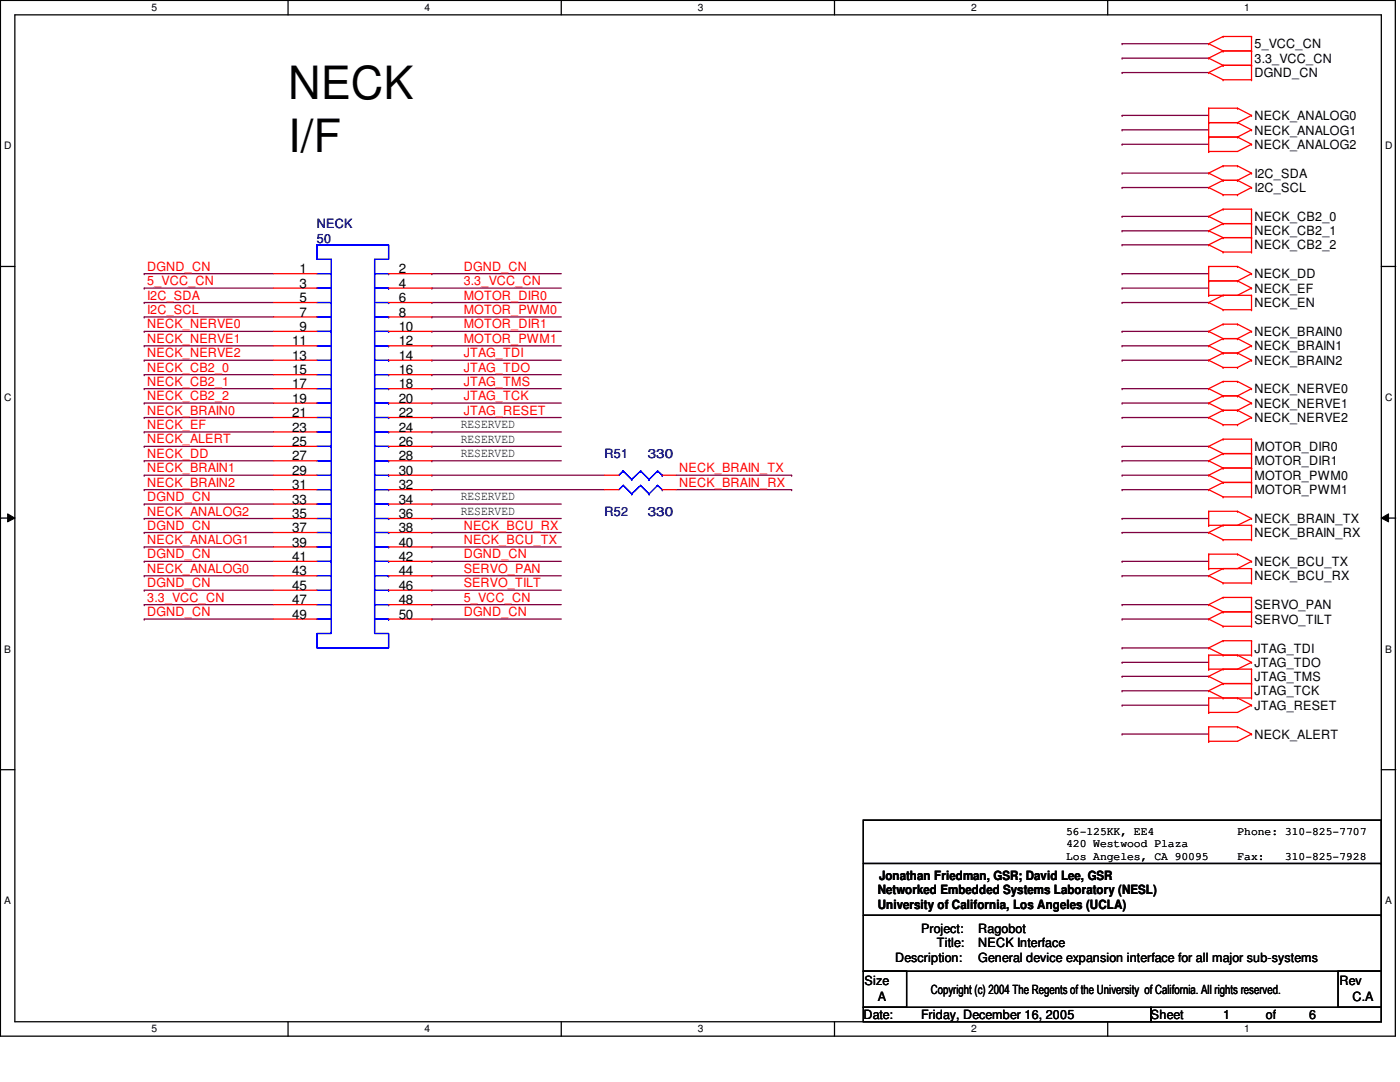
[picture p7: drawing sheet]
<svg xmlns="http://www.w3.org/2000/svg" width="279mm" height="216mm" viewBox="0 0 279 216" stroke-linecap="round" stroke-linejoin="round" font-family="sans-serif">
<path d="M.1 .1h278.4v206.7h-278.4zM3 3h272.7v200.9h-272.7z" fill="none" stroke="#000" stroke-width=".25"/>
<g fill="#fff">
<path d="M30.2 .4h1.1v2.3h-1.1z"/>
<path d="M30.2 204.2h1.1v2.3h-1.1z"/>
</g>
<path d="M57.5 .1v2.9M57.5 203.9v2.9" fill="none" stroke="#000" stroke-width=".25"/>
<g fill="#fff">
<path d="M84.8 .4h1.1v2.3h-1.1z"/>
<path d="M84.8 204.2h1.1v2.3h-1.1z"/>
</g>
<path d="M112 .1v2.9M112 203.9v2.9" fill="none" stroke="#000" stroke-width=".25"/>
<g fill="#fff">
<path d="M139.3 .4h1.1v2.3h-1.1z"/>
<path d="M139.3 204.2h1.1v2.3h-1.1z"/>
</g>
<path d="M166.5 .1v2.9M166.5 203.9v2.9" fill="none" stroke="#000" stroke-width=".25"/>
<g fill="#fff">
<path d="M193.8 .4h1.1v2.3h-1.1z"/>
<path d="M193.8 204.2h1.1v2.3h-1.1z"/>
</g>
<path d="M221.1 .1v2.9M221.1 203.9v2.9" fill="none" stroke="#000" stroke-width=".25"/>
<g fill="#fff">
<path d="M248.3 .4h1.1v2.3h-1.1z"/>
<path d="M248.3 204.2h1.1v2.3h-1.1z"/>
<path d="M.8 28h1.5v2.3h-1.5z"/>
<path d="M276.4 28h1.5v2.3h-1.5z"/>
<path d="M.8 78.2h1.5v2.3h-1.5z"/>
<path d="M276.4 78.2h1.5v2.3h-1.5z"/>
</g>
<path d="M.1 53.2h2.9M275.7 53.2h2.9" fill="none" stroke="#000" stroke-width=".25"/>
<g fill="#fff">
<path d="M.8 128.4h1.4v2.3h-1.4z"/>
<path d="M276.4 128.4h1.4v2.3h-1.4z"/>
</g>
<path d="M.1 103.4h2.9M275.7 103.4h2.9" fill="none" stroke="#000" stroke-width=".25"/>
<path d="M1.5 102.5l1.5 .9-1.5 .7zM275.7 103.4l1.4-.9v1.6z" fill="#000"/>
<path d="M1.5 102.5l1.5 .9-1.5 .7zM275.7 103.4l1.4-.9v1.6z" fill="none" stroke="#000" stroke-width=".2"/>
<g fill="#fff">
<path d="M.8 178.6h1.3v2.3h-1.3z"/>
<path d="M276.4 178.6h1.3v2.3h-1.3z"/>
</g>
<path d="M.1 153.6h2.9M275.7 153.6h2.9M172.3 163.7h103.4v30.1h-103.4zM172.3 172.3h103.4M275.7 172.3h.1M172.3 193.8h8.6v7.2h-8.6zM172.3 182.6h103.4M267 193.8h8.7v7.2h-8.7zM275.7 182.6h.1M172.3 201h57.4v2.9h-57.4zM229.7 201h46v2.9h-46z" fill="none" stroke="#000" stroke-width=".25"/>
<g fill="none" stroke="#800040" stroke-width=".25">
<path d="M223.9 8.7h.1M223.9 11.6h.1M223.9 14.5h.1M223.9 8.7h17.3M223.9 11.6h17.3M223.9 14.5h17.3M223.9 37.4h.1M223.9 34.5h.1M223.9 25.9h.1M223.9 23h.1M223.9 28.8h.1M223.9 37.4h17.3"/>
<path d="M223.9 34.5h17.3M223.9 25.9h17.3M223.9 23h17.3M223.9 28.8h17.3M28.8 57.5h.1M28.8 54.6h.1M28.8 57.5h25.8M28.8 54.6h25.8M86.2 57.5h.1M86.2 54.6h.1M86.2 57.5h25.8M86.2 54.6h25.8"/>
<path d="M223.9 46.1h.1M223.9 43.2h.1M223.9 54.6h.1M223.9 48.9h.1M223.9 57.5h.1M223.9 57.5h17.3M223.9 46.1h17.3M223.9 43.2h17.3M223.9 54.6h17.3M223.9 48.9h17.3M28.8 60.4h.1M28.8 63.2h.1"/>
<path d="M28.8 74.8h.1M28.8 77.6h.1M28.8 66.1h.1M28.8 69h.1M28.8 71.9h.1M28.8 66.1h25.8M28.8 60.4h25.8M28.8 63.2h25.8M28.8 69h25.8M28.8 71.9h25.8M28.8 77.6h25.8M28.8 74.8h25.8"/>
<path d="M86.2 66.1h.1M86.2 63.2h.1M86.2 71.9h.1M86.2 74.8h.1M86.2 77.6h.1M86.2 60.4h.1M86.2 69h.1M86.2 66.1h25.8M86.2 60.4h25.8M86.2 63.2h25.8M86.2 69h25.8M86.2 71.9h25.8"/>
<path d="M86.2 77.6h25.8M86.2 74.8h25.8M223.9 60.4h.1M223.9 66.1h.1M223.9 69h.1M223.9 71.9h.1M223.9 77.6h.1M223.9 66.1h17.3M223.9 60.4h17.3M223.9 69h17.3M223.9 71.9h17.3M223.9 77.6h17.3"/>
<path d="M28.8 91.9h.1M28.8 86.2h.1M28.8 80.4h.1M28.8 83.3h.1M28.8 94.8h.1M28.8 97.7h.1M28.8 89.1h.1M28.8 97.7h25.8M28.8 94.8h25.8M28.8 80.4h25.8M28.8 83.3h25.8M28.8 89.1h25.8"/>
<path d="M28.8 91.9h25.8M28.8 86.2h25.8M86.2 97.7h.1M86.2 94.8h.1M86.2 80.4h.1M86.2 83.3h.1M86.2 91.9h.1M86.2 86.2h.1M86.2 89.1h.1M86.2 97.7h34.4M86.2 94.8h34.4M86.2 80.4h25.8"/>
<path d="M86.2 83.3h25.8M86.2 89.1h25.8M86.2 91.9h25.8M86.2 86.2h25.8M135 97.7h23M135 94.8h23M158 94.8h.1M158 97.7h.1M223.9 80.4h.1M223.9 83.3h.1M223.9 89.1h.1M223.9 91.9h.1"/>
<path d="M223.9 94.8h.1M223.9 97.7h.1M223.9 97.7h17.3M223.9 94.8h17.3M223.9 80.4h17.3M223.9 83.3h17.3M223.9 89.1h17.3M223.9 91.9h17.3M28.8 109.1h.1M28.8 103.5h.1M28.8 114.9h.1M28.8 117.8h.1"/>
<path d="M28.8 100.6h.1M28.8 112h.1M28.8 106.3h.1M28.8 117.8h25.8M28.8 106.3h25.8M28.8 103.5h25.8M28.8 114.9h25.8M28.8 112h25.8M28.8 109.1h25.8M28.8 100.6h25.8M86.2 117.8h.1M86.2 109.1h.1"/>
<path d="M86.2 106.3h.1M86.2 114.9h.1M86.2 112h.1M86.2 100.6h.1M86.2 103.5h.1M86.2 117.8h25.8M86.2 106.3h25.8M86.2 103.5h25.8M86.2 114.9h25.8M86.2 112h25.8M86.2 109.1h25.8M86.2 100.6h25.8"/>
<path d="M223.9 106.3h.1M223.9 103.5h.1M223.9 114.9h.1M223.9 112h.1M223.9 106.3h17.3M223.9 103.5h17.3M223.9 114.9h17.3M223.9 112h17.3M28.8 123.5h.1M28.8 120.6h.1M28.8 123.5h25.8M28.8 120.6h25.8"/>
<path d="M86.2 120.6h.1M86.2 123.5h.1M86.2 123.5h25.8M86.2 120.6h25.8M223.9 129.3h.1M223.9 135h.1M223.9 132.2h.1M223.9 137.8h.1M223.9 123.5h.1M223.9 120.6h.1M223.9 129.3h17.3M223.9 135h17.3"/>
<path d="M223.9 132.2h17.3M223.9 137.8h17.3M223.9 123.5h17.3M223.9 120.6h17.3M223.9 140.7h.1M223.9 146.5h.1M223.9 140.7h17.3M223.9 146.5h17.3"/>
</g>
<g fill="none" stroke="#f00" stroke-width=".25">
<path d="M241.2 8.7h.1M241.2 11.6h.1M241.2 14.5h.1M241.2 8.7l2.9 1.5M241.2 11.6l2.9 1.4M241.2 14.5l2.9 1.4M244.1 7.3h.1M244.1 10.2h.1M244.1 13h.1M244.1 15.9h.1M244.1 7.3h5.7M244.1 7.3l-2.9 1.4"/>
<path d="M244.1 10.2h5.7M244.1 10.2l-2.9 1.4M244.1 13h5.7M244.1 13l-2.9 1.5M244.1 15.9h5.7M249.8 10.2h.1M249.8 7.3h.1M249.8 13h.1M249.8 15.9h.1M249.8 7.3v8.6M241.2 21.6h.1M241.2 24.5h.1"/>
<path d="M241.2 27.3h.1M241.2 30.2h.1M241.2 37.4h.1M241.2 34.5h.1M241.2 21.6v8.6M241.2 21.6h5.8M241.2 24.5h5.8M241.2 27.3h5.8M241.2 37.4l2.9 1.5M241.2 34.5l2.9 1.5M244.1 36h.1M244.1 38.9h.1"/>
<path d="M244.1 33.1h.1M244.1 36l-2.9 1.4M244.1 36h2.9M244.1 38.9h2.9M244.1 33.1l-2.9 1.4M244.1 33.1h2.9M247 21.6h.1M247 24.5h.1M247 27.3h.1M247 36h.1M247 38.9h.1M247 33.1h.1"/>
<path d="M247 21.6l2.8 1.4M247 24.5l2.8 1.4M247 27.3l2.8 1.5M247 36l2.8 1.4M247 33.1l2.8 1.4M249.8 23h.1M249.8 25.9h.1M249.8 28.8h.1M249.8 37.4h.1M249.8 34.5h.1M249.8 23l-2.8 1.5M249.8 25.9l-2.8 1.4"/>
<path d="M249.8 28.8l-2.8 1.4h-5.8M249.8 37.4l-2.8 1.5M249.8 34.5l-2.8 1.5M54.6 54.6h8.6M54.6 57.5h8.6M77.6 54.6h8.6M77.6 57.5h8.6M241.2 43.2h.1M241.2 46.1h.1M241.2 48.9h.1M241.2 53.2h.1M241.2 56h.1"/>
<path d="M241.2 58.9h.1M241.2 53.2v5.7M241.2 43.2l2.9 1.4M241.2 46.1l2.9 1.3M241.2 48.9l2.9 1.4M241.2 53.2h5.8M241.2 56h5.8M241.2 58.9h8.6M244.1 41.7h.1M244.1 44.6h.1M244.1 47.4h.1M244.1 50.3h.1"/>
<path d="M244.1 58.9h.1M244.1 41.7h5.7M244.1 41.7l-2.9 1.5M244.1 44.6h5.7M244.1 44.6l-2.9 1.5M244.1 47.4h5.7M244.1 47.4l-2.9 1.5M244.1 50.3h5.7M244.1 58.9l-2.9 1.5M247 53.2h.1M247 56h.1M247 53.2l2.8 1.4"/>
<path d="M247 56l2.8 1.5M249.8 44.6h.1M249.8 41.7h.1M249.8 47.4h.1M249.8 50.3h.1M249.8 54.6h.1M249.8 58.9h.1M249.8 57.5h.1M249.8 41.7v8.6M249.8 58.9v2.9M249.8 54.6l-2.8 1.4M249.8 57.5l-2.8 1.4"/>
<path d="M54.6 60.4h8.6M54.6 63.2h8.6M54.6 66.1h8.6M54.6 69h8.6M54.6 71.9h8.6M54.6 74.8h8.6M54.6 77.6h8.6M77.6 60.4h8.6M77.6 63.2h8.6M77.6 66.1h8.6M77.6 69h8.6M77.6 71.9h8.6"/>
<path d="M77.6 74.8h8.6M77.6 77.6h8.6M241.2 60.4h.1M241.2 66.1h.1M241.2 69h.1M241.2 71.9h.1M241.2 77.6h.1M241.2 60.4l2.9 1.4M241.2 66.1l2.9 1.5M241.2 69l2.9 1.4M241.2 71.9l2.9 1.4M241.2 77.6l2.9 1.4"/>
<path d="M244.1 61.8h.1M244.1 64.7h.1M244.1 67.6h.1M244.1 70.4h.1M244.1 73.3h.1M244.1 76.1h.1M244.1 79h.1M244.1 61.8h5.7M244.1 64.7l-2.9 1.4M244.1 64.7h2.9M244.1 67.6h2.9M244.1 67.6l-2.9 1.4"/>
<path d="M244.1 70.4h2.9M244.1 70.4l-2.9 1.5M244.1 73.3h2.9M244.1 76.1l-2.9 1.5M244.1 76.1h2.9M244.1 79h2.9M244.1 79l-2.9 1.4M247 64.7h.1M247 67.6h.1M247 70.4h.1M247 73.3h.1M247 76.1h.1"/>
<path d="M247 79h.1M247 64.7l2.8 1.4M247 67.6l2.8 1.4M247 70.4l2.8 1.5M247 76.1l2.8 1.5M247 79l2.8 1.4M249.8 61.8h.1M249.8 66.1h.1M249.8 69h.1M249.8 71.9h.1M249.8 77.6h.1M249.8 66.1l-2.8 1.5"/>
<path d="M249.8 69l-2.8 1.4M249.8 71.9l-2.8 1.4M249.8 77.6l-2.8 1.4M54.6 94.8h8.6M54.6 97.7h8.6M54.6 80.4h8.6M54.6 83.3h8.6M54.6 86.2h8.6M54.6 89.1h8.6M54.6 91.9h8.6M77.6 94.8h8.6M77.6 97.7h8.6"/>
<path d="M77.6 80.4h8.6M77.6 83.3h8.6M77.6 86.2h8.6M77.6 89.1h8.6M77.6 91.9h8.6M120.6 94.8h2.9M120.6 97.7h2.9M132.2 94.8h2.8M132.2 97.7h2.8M241.2 80.4h.1M241.2 83.3h.1M241.2 89.1h.1"/>
<path d="M241.2 91.9h.1M241.2 94.8h.1M241.2 97.7h.1M241.2 80.4l2.9 1.5M241.2 83.3l2.9 1.5M241.2 89.1l2.9 1.4M241.2 91.9l2.9 1.5M241.2 94.8l2.9 1.5M241.2 97.7l2.9 1.4M244.1 81.9h.1M244.1 84.8h.1M244.1 87.6h.1"/>
<path d="M244.1 90.5h.1M244.1 93.4h.1M244.1 96.3h.1M244.1 99.1h.1M244.1 81.9h2.9M244.1 81.9l-2.9 1.4M244.1 84.8h2.9M244.1 87.6h5.7M244.1 87.6l-2.9 1.5M244.1 90.5h5.7M244.1 90.5l-2.9 1.4M244.1 93.4h5.7"/>
<path d="M244.1 93.4l-2.9 1.4M244.1 96.3h5.7M244.1 96.3l-2.9 1.4M244.1 99.1h5.7M247 81.9h.1M247 84.8h.1M247 81.9l2.8 1.4M249.8 80.4h.1M249.8 83.3h.1M249.8 90.5h.1M249.8 87.6h.1M249.8 93.4h.1"/>
<path d="M249.8 96.3h.1M249.8 99.1h.1M249.8 87.6v11.5M249.8 80.4l-2.8 1.5M249.8 83.3l-2.8 1.5M54.6 100.6h8.6M54.6 103.5h8.6M54.6 106.3h8.6M54.6 109.1h8.6M54.6 112h8.6M54.6 114.9h8.6M54.6 117.8h8.6"/>
<path d="M77.6 100.6h8.6M77.6 103.5h8.6M77.6 106.3h8.6M77.6 109.1h8.6M77.6 112h8.6M77.6 114.9h8.6M77.6 117.8h8.6M241.2 102h.1M241.2 104.8h.1M241.2 106.3h.1M241.2 110.6h.1M241.2 113.5h.1"/>
<path d="M241.2 114.9h.1M241.2 102v2.8M241.2 110.6v2.9M241.2 102h5.8M241.2 104.8h8.6M241.2 106.3l2.9 1.4M241.2 110.6h5.8M241.2 113.5h8.6M241.2 114.9l2.9 1.4M244.1 104.8h.1M244.1 107.7h.1M244.1 113.5h.1"/>
<path d="M244.1 116.3h.1M244.1 119.2h.1M244.1 104.8l-2.9 1.5M244.1 107.7h5.7M244.1 113.5l-2.9 1.4M244.1 116.3h5.7M244.1 119.2h5.7M244.1 119.2l-2.9 1.4M247 102h.1M247 110.6h.1M247 102l2.8 1.5M247 110.6l2.8 1.4"/>
<path d="M249.8 103.5h.1M249.8 107.7h.1M249.8 104.8h.1M249.8 112h.1M249.8 116.3h.1M249.8 113.5h.1M249.8 119.2h.1M249.8 104.8v2.9M249.8 113.5v2.8M249.8 119.2v5.8M249.8 103.5l-2.8 1.3M249.8 112l-2.8 1.5"/>
<path d="M54.6 120.6h8.6M54.6 123.5h8.6M77.6 120.6h8.6M77.6 123.5h8.6M241.2 129.3h.1M241.2 135h.1M241.2 130.7h.1M241.2 133.5h.1M241.2 137.8h.1M241.2 139.3h.1M241.2 120.6h.1M241.2 123.5h.1"/>
<path d="M241.2 129.3l2.9 1.4M241.2 130.7h8.6M241.2 133.5h8.6M241.2 135l2.9 1.4M241.2 130.7v2.8M241.2 139.3v2.9M241.2 137.8l2.9 1.5M241.2 139.3h8.6M241.2 120.6l2.9 1.5M241.2 123.5l2.9 1.5M244.1 127.8h.1M244.1 130.7h.1"/>
<path d="M244.1 133.5h.1M244.1 136.4h.1M244.1 139.3h.1M244.1 122.1h.1M244.1 125h.1M244.1 127.8h5.7M244.1 127.8l-2.9 1.5M244.1 133.5l-2.9 1.5M244.1 136.4h5.7M244.1 136.4l-2.9 1.4M244.1 122.1h5.7M244.1 122.1l-2.9 1.4"/>
<path d="M244.1 125h5.7M247 130.7h.1M247 139.3h.1M247 130.7l2.8 1.5M247 139.3l2.8 1.4M249.8 130.7h.1M249.8 127.8h.1M249.8 136.4h.1M249.8 133.5h.1M249.8 132.2h.1M249.8 139.3h.1M249.8 122.1h.1"/>
<path d="M249.8 125h.1M249.8 127.8v2.9M249.8 133.5v5.8M249.8 132.2l-2.8 1.3M241.2 142.2h.1M241.2 145h.1M241.2 147.9h.1M241.2 145v2.9M241.2 145h5.8M247 145h.1M247 145l2.8 1.5M249.8 140.7h.1"/>
<path d="M249.8 146.5h.1M249.8 140.7l-2.8 1.5h-5.8M249.8 146.5l-2.8 1.4h-5.8"/>
</g>
<g fill="none" stroke="#00f" stroke-width=".25">
<path d="M63.2 48.9h14.4v2.8h-2.8v74.7h2.8v2.9h-14.4v-2.9h2.9v-74.7h-2.9zM63.2 54.6h2.9M63.2 57.5h2.9M66.1 54.6h.1M66.1 57.5h.1M74.8 54.6h2.8M74.8 57.5h2.8M77.6 54.6h.1M77.6 57.5h.1M63.2 60.4h2.9M63.2 63.2h2.9M63.2 66.1h2.9"/>
<path d="M63.2 69h2.9M63.2 71.9h2.9M63.2 74.8h2.9M63.2 77.6h2.9M66.1 60.4h.1M66.1 63.2h.1M66.1 66.1h.1M66.1 69h.1M66.1 71.9h.1M66.1 74.8h.1M66.1 77.6h.1M74.8 60.4h2.8"/>
<path d="M74.8 63.2h2.8M74.8 66.1h2.8M74.8 69h2.8M74.8 71.9h2.8M74.8 74.8h2.8M74.8 77.6h2.8M77.6 60.4h.1M77.6 63.2h.1M77.6 66.1h.1M77.6 69h.1M77.6 71.9h.1M77.6 74.8h.1"/>
<path d="M77.6 77.6h.1M63.2 89.1h2.9M63.2 97.7h2.9M63.2 83.3h2.9M63.2 80.4h2.9M63.2 94.8h2.9M63.2 91.9h2.9M63.2 86.2h2.9M66.1 89.1h.1M66.1 97.7h.1M66.1 83.3h.1M66.1 80.4h.1"/>
<path d="M66.1 94.8h.1M66.1 91.9h.1M66.1 86.2h.1M74.8 89.1h2.8M74.8 97.7h2.8M74.8 83.3h2.8M74.8 80.4h2.8M74.8 94.8h2.8M74.8 91.9h2.8M74.8 86.2h2.8M77.6 80.4h.1M77.6 83.3h.1"/>
<path d="M77.6 86.2h.1M77.6 89.1h.1M77.6 91.9h.1M77.6 94.8h.1M77.6 97.7h.1M124.4 94h.1M124.4 96.9h.1M124.4 94l-.9 .8M124.4 94l1.7 1.7M124.4 96.9l-.9 .8M124.4 96.9l1.7 1.7M126.1 95.7h.1"/>
<path d="M126.1 98.6h.1M127.8 94h.1M127.8 96.9h.1M127.8 94l-1.7 1.7M127.8 94l1.7 1.7M127.8 96.9l-1.7 1.7M127.8 96.9l1.7 1.7M129.5 95.7h.1M129.5 98.6h.1M131.2 94h.1M131.2 96.9h.1M131.2 94l-1.7 1.7"/>
<path d="M131.2 94l1 .8M131.2 96.9l-1.7 1.7M131.2 96.9l1 .8M132.2 94.8h.1M132.2 97.7h.1M63.2 100.6h2.9M63.2 103.5h2.9M63.2 106.3h2.9M63.2 109.1h2.9M63.2 114.9h2.9M63.2 117.8h2.9M63.2 112h2.9"/>
<path d="M66.1 100.6h.1M66.1 103.5h.1M66.1 106.3h.1M66.1 109.1h.1M66.1 114.9h.1M66.1 117.8h.1M66.1 112h.1M74.8 100.6h2.8M74.8 103.5h2.8M74.8 106.3h2.8M74.8 109.1h2.8M74.8 114.9h2.8"/>
<path d="M74.8 117.8h2.8M74.8 112h2.8M77.6 100.6h.1M77.6 103.5h.1M77.6 106.3h.1M77.6 109.1h.1M77.6 112h.1M77.6 114.9h.1M77.6 117.8h.1M63.2 120.6h2.9M63.2 123.5h2.9M66.1 120.6h.1"/>
<path d="M66.1 123.5h.1M74.8 120.6h2.8M74.8 123.5h2.8M77.6 120.6h.1M77.6 123.5h.1"/>
</g>
<g font-size="9.1">
<text x="57.5" y="19.8">NECK</text>
<text x="57.5" y="30.3">I/F</text>
</g>
<g font-size="2.6">
<text x="59.8" y="54.5">1</text>
<text x="59.8" y="57.4">3</text>
<text x="79.6" y="54.5">2</text>
<text x="79.6" y="57.4">4</text>
<text x="59.8" y="60.3">5</text>
<text x="59.8" y="63.2">7</text>
<text x="79.6" y="60.3">6</text>
<text x="79.6" y="63.2">8</text>
<text x="58.3" y="68.9">11</text>
<text x="58.3" y="71.8">13</text>
<text x="59.8" y="66">9</text>
<text x="79.6" y="66">10</text>
<text x="79.6" y="68.9">12</text>
<text x="79.6" y="71.8">14</text>
<text x="58.3" y="74.7">15</text>
<text x="58.3" y="77.5">17</text>
<text x="79.6" y="74.7">16</text>
<text x="79.6" y="77.5">18</text>
<text x="58.3" y="80.3">19</text>
<text x="58.3" y="83.2">21</text>
<text x="79.6" y="80.3">20</text>
<text x="79.6" y="83.2">22</text>
<text x="58.3" y="86.1">23</text>
<text x="58.3" y="89">25</text>
<text x="79.6" y="86.1">24</text>
<text x="79.6" y="89">26</text>
<text x="58.3" y="91.9">27</text>
<text x="58.3" y="94.7">29</text>
<text x="79.6" y="91.9">28</text>
<text x="79.6" y="94.7">30</text>
<text x="58.3" y="97.6">31</text>
<text x="58.3" y="100.5">33</text>
<text x="79.6" y="97.6">32</text>
<text x="79.6" y="100.5">34</text>
<text x="58.3" y="103.4">35</text>
<text x="58.3" y="106.2">37</text>
<text x="79.6" y="103.4">36</text>
<text x="79.6" y="106.2">38</text>
<text x="58.3" y="109.1">39</text>
<text x="58.3" y="111.9">41</text>
<text x="79.6" y="109.1">40</text>
<text x="79.6" y="111.9">42</text>
<text x="58.3" y="114.8">43</text>
<text x="58.3" y="117.7">45</text>
<text x="79.6" y="114.8">44</text>
<text x="79.6" y="117.7">46</text>
<text x="58.3" y="120.6">47</text>
<text x="58.3" y="123.4">49</text>
<text x="79.6" y="120.6">48</text>
<text x="79.6" y="123.4">50</text>
</g>
<g font-size="2.5">
<text x="250.4" y="9.7">5_VCC_CN</text>
<text x="250.4" y="12.5">3.3_VCC_CN</text>
<text x="250.4" y="15.4">DGND_CN</text>
<text x="250.4" y="24">NECK_ANALOG0</text>
<text x="250.4" y="26.8">NECK_ANALOG1</text>
<text x="250.4" y="29.7">NECK_ANALOG2</text>
<text x="250.4" y="35.5">I2C_SDA</text>
<text x="250.4" y="38.4">I2C_SCL</text>
<text x="250.4" y="44.1">NECK_CB2_0</text>
<text x="250.4" y="47">NECK_CB2_1</text>
<text x="250.4" y="49.8">NECK_CB2_2</text>
<text x="250.4" y="55.5">NECK_DD</text>
<text x="250.4" y="58.4">NECK_EF</text>
<text x="250.4" y="61.3">NECK_EN</text>
<text x="250.4" y="67.1">NECK_BRAIN0</text>
<text x="250.4" y="69.9">NECK_BRAIN1</text>
<text x="250.4" y="72.8">NECK_BRAIN2</text>
<text x="250.4" y="78.5">NECK_NERVE0</text>
<text x="250.4" y="81.4">NECK_NERVE1</text>
<text x="91.9" y="85.4">RESERVED</text>
<text x="91.9" y="88.3">RESERVED</text>
<text x="250.4" y="84.2">NECK_NERVE2</text>
<text x="91.9" y="91.2">RESERVED</text>
<text x="250.4" y="90">MOTOR_DIR0</text>
<text x="250.4" y="92.9">MOTOR_DIR1</text>
<text x="250.4" y="95.8">MOTOR_PWM0</text>
<text x="91.9" y="99.8">RESERVED</text>
<text x="250.4" y="98.6">MOTOR_PWM1</text>
<text x="91.9" y="102.7">RESERVED</text>
<text x="250.4" y="104.4">NECK_BRAIN_TX</text>
<text x="250.4" y="107.2">NECK_BRAIN_RX</text>
<text x="250.4" y="112.9">NECK_BCU_TX</text>
<text x="250.4" y="115.8">NECK_BCU_RX</text>
<text x="250.4" y="121.6">SERVO_PAN</text>
<text x="250.4" y="124.5">SERVO_TILT</text>
<text x="250.4" y="130.2">JTAG_TDI</text>
<text x="250.4" y="135.9">JTAG_TMS</text>
<text x="250.4" y="133.1">JTAG_TDO</text>
<text x="250.4" y="138.8">JTAG_TCK</text>
<text x="250.4" y="141.6">JTAG_RESET</text>
<text x="250.4" y="147.4">NECK_ALERT</text>
<text x="175.2" y="178.4">Networked Embedded Systems Laboratory (NESL)</text>
<text x="175.4" y="175.5">Jonathan Friedman, GSR; David Lee, GSR</text>
<text x="175.2" y="181.4">University of California, Los Angeles (UCLA)</text>
<text x="178.6" y="191.9">Description:</text>
<text x="183.8" y="186.2">Project:</text>
<text x="186.9" y="189.1">Title:</text>
<text x="195.2" y="186.2">Ragobot</text>
<text x="195.2" y="189.1">NECK Interface</text>
<text x="195.2" y="191.9">General device expansion interface for all major sub-systems</text>
<text x="172.6" y="196.5">Size</text>
<text x="267.3" y="196.5">Rev</text>
<text x="172.3" y="203.4">Date:</text>
<text x="175.2" y="199.6">A</text>
<text x="183.8" y="203.4">Friday, December 16, 2005</text>
<text x="185.8" y="198.4">Copyright (c) 2004 The Regents of the University of California. All rights reserved.</text>
<text x="229.7" y="203.4">Sheet</text>
<text x="244.1" y="203.4">1</text>
<text x="252.6" y="203.4">of</text>
<text x="261.3" y="203.4">6</text>
<text x="269.9" y="199.6">C.A</text>
</g>
<g font-size="2.5" fill="#000080">
<text x="63.2" y="45.6">NECK</text>
<text x="63.2" y="48.4">50</text>
<text x="120.6" y="91.4">R51</text>
<text x="129.3" y="91.4">330</text>
<text x="120.6" y="103">R52</text>
<text x="129.3" y="103">330</text>
</g>
<g font-size="2.5" fill="#f00">
<text x="29.4" y="59.8">I2C_SDA</text>
<text x="29.4" y="56.9">5_VCC_CN</text>
<text x="29.4" y="54">DGND_CN</text>
<text x="92.5" y="56.9">3.3_VCC_CN</text>
<text x="92.5" y="59.8">MOTOR_DIR0</text>
<text x="92.5" y="54">DGND_CN</text>
<text x="29.4" y="62.7">I2C_SCL</text>
<text x="29.4" y="65.5">NECK_NERVE0</text>
<text x="92.5" y="65.5">MOTOR_DIR1</text>
<text x="92.5" y="62.7">MOTOR_PWM0</text>
<text x="29.4" y="68.4">NECK_NERVE1</text>
<text x="29.4" y="71.3">NECK_NERVE2</text>
<text x="92.5" y="71.3">JTAG_TDI</text>
<text x="92.5" y="68.4">MOTOR_PWM1</text>
<text x="29.4" y="74.2">NECK_CB2_0</text>
<text x="29.4" y="77">NECK_CB2_1</text>
<text x="92.5" y="74.2">JTAG_TDO</text>
<text x="92.5" y="77">JTAG_TMS</text>
<text x="29.4" y="79.8">NECK_CB2_2</text>
<text x="29.4" y="82.7">NECK_BRAIN0</text>
<text x="92.5" y="79.8">JTAG_TCK</text>
<text x="92.5" y="82.7">JTAG_RESET</text>
<text x="29.4" y="85.6">NECK_EF</text>
<text x="29.4" y="88.5">NECK_ALERT</text>
<text x="29.4" y="91.4">NECK_DD</text>
<text x="29.4" y="94.2">NECK_BRAIN1</text>
<text x="135.6" y="94.2">NECK_BRAIN_TX</text>
<text x="29.4" y="97.1">NECK_BRAIN2</text>
<text x="29.4" y="100">DGND_CN</text>
<text x="135.6" y="97.1">NECK_BRAIN_RX</text>
<text x="29.4" y="102.9">NECK_ANALOG2</text>
<text x="29.4" y="105.7">DGND_CN</text>
<text x="92.5" y="105.7">NECK_BCU_RX</text>
<text x="29.4" y="108.5">NECK_ANALOG1</text>
<text x="29.4" y="111.4">DGND_CN</text>
<text x="92.5" y="108.5">NECK_BCU_TX</text>
<text x="92.5" y="111.4">DGND_CN</text>
<text x="29.4" y="114.3">NECK_ANALOG0</text>
<text x="29.4" y="117.2">DGND_CN</text>
<text x="92.5" y="117.2">SERVO_TILT</text>
<text x="92.5" y="114.3">SERVO_PAN</text>
<text x="29.4" y="122.9">DGND_CN</text>
<text x="29.4" y="120.1">3.3_VCC_CN</text>
<text x="92.5" y="120.1">5_VCC_CN</text>
<text x="92.5" y="122.9">DGND_CN</text>
</g>
<g font-size="2.3">
<text x="212.8" y="166.5">56-125KK, EE4</text>
<text x="247" y="166.5">Phone: 310-825-7707</text>
<text x="212.8" y="169.1">420 Westwood Plaza</text>
<text x="212.8" y="171.6">Los Angeles, CA 90095</text>
<text x="247" y="171.6">Fax:</text>
<text x="256.5" y="171.6">310-825-7928</text>
</g>
<g font-size="2">
<text x="30.2" y="2.2">5</text>
<text x="84.8" y="2.2">4</text>
<text x="139.3" y="2.2">3</text>
<text x="193.8" y="2.2">2</text>
<text x="248.3" y="2.2">1</text>
<text x=".8" y="29.8">D</text>
<text x="276.4" y="29.8">D</text>
<text x=".8" y="80">C</text>
<text x="276.4" y="80">C</text>
<text x=".8" y="130.2">B</text>
<text x="276.4" y="130.2">B</text>
<text x=".8" y="180.4">A</text>
<text x="276.4" y="180.4">A</text>
<text x="30.2" y="206">5</text>
<text x="84.8" y="206">4</text>
<text x="139.3" y="206">3</text>
<text x="193.8" y="206">2</text>
<text x="248.3" y="206">1</text>
</g>
</svg>
